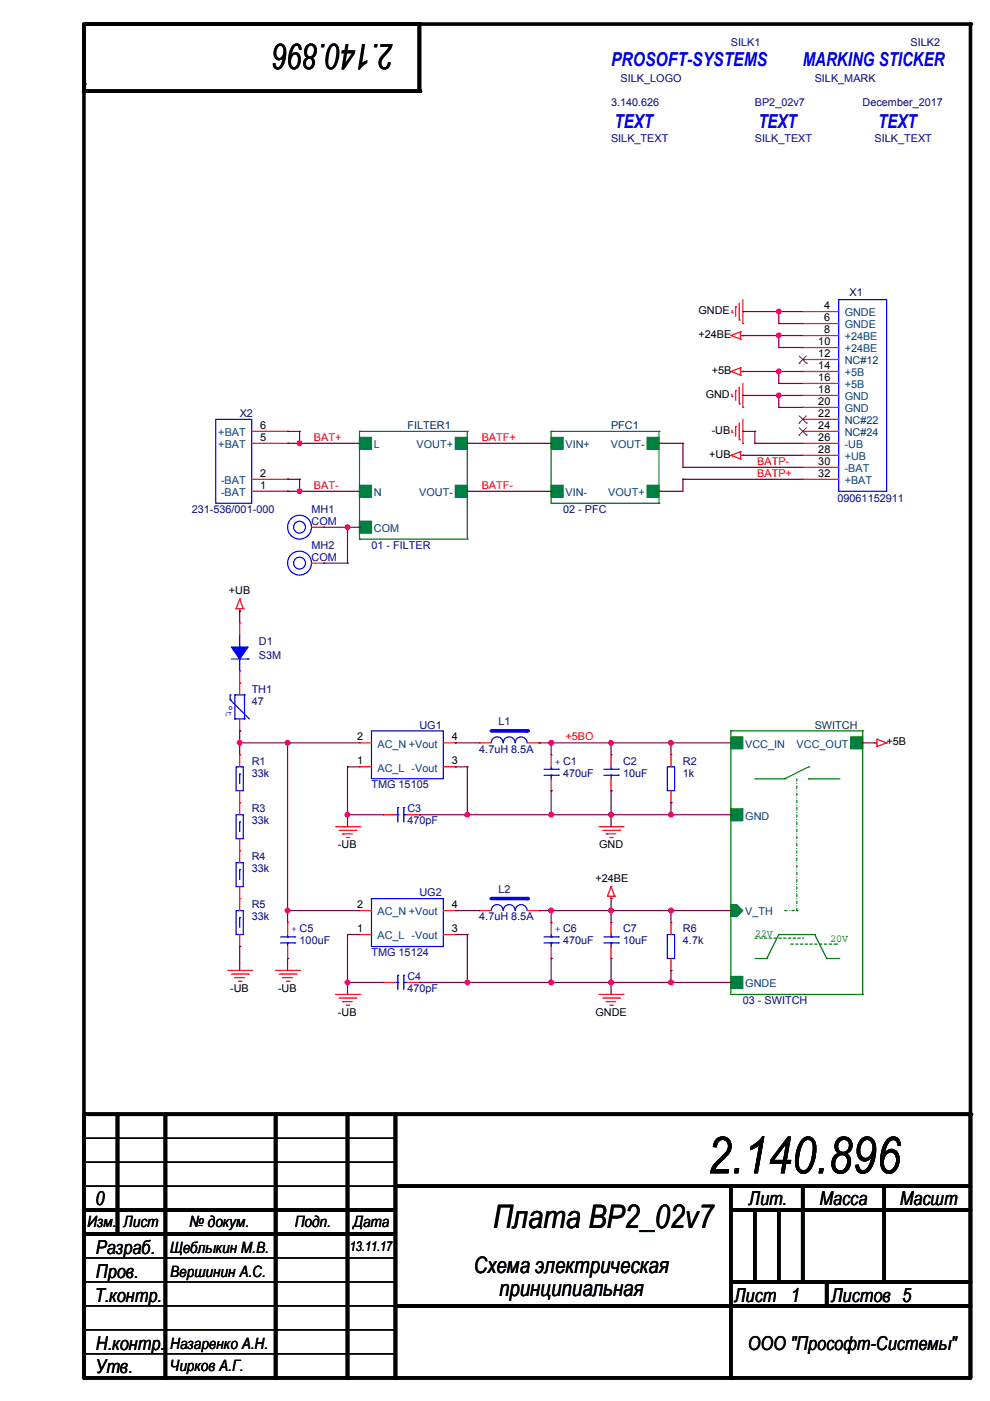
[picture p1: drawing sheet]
<svg xmlns="http://www.w3.org/2000/svg" width="210mm" height="297mm" viewBox="0 0 210 297" stroke-linecap="round" stroke-linejoin="round" font-family="sans-serif">
<g fill="none" stroke="#000" stroke-width=".76">
<path d="M17.8 5.1h188v287h-188v-286.7M88.9 5.1v14.2h-71.1M18.1 236.2h187.7M24.9 236.2v25.4M35.1 236.2v55.9M58.4 236.2v55.9M73.7 236.2v55.9M83.8 236.2v55.9M17.8 256.6h66M83.8 251.5h122M155 251.5v40.6M155 256.6h50.8"/>
<path d="M160 256.6v15.2M165.1 256.6v15.2M170.2 251.5v20.3M187.5 251.5v20.3M17.8 261.6h66M83.8 276.9h122M155 271.8h50.8M175.3 271.8v5.1"/>
</g>
<g fill="#000">
<circle cx="17.8" cy="17.8" r=".38"/>
<circle cx="17.8" cy="19.3" r=".38"/>
<circle cx="88.9" cy="5.1" r=".38"/>
<circle cx="88.9" cy="19.3" r=".38"/>
<circle cx="205.8" cy="5.1" r=".38"/>
<circle cx="17.8" cy="236.2" r=".38"/>
<circle cx="18.1" cy="236.2" r=".38"/>
<circle cx="205.8" cy="236.2" r=".38"/>
<circle cx="17.8" cy="256.6" r=".38"/>
<circle cx="83.8" cy="251.5" r=".38"/>
<circle cx="155" cy="256.6" r=".38"/>
<circle cx="17.8" cy="261.6" r=".38"/>
<circle cx="24.9" cy="261.6" r=".38"/>
<circle cx="83.8" cy="276.9" r=".38"/>
<circle cx="155" cy="271.8" r=".38"/>
<circle cx="160" cy="271.8" r=".38"/>
<circle cx="165.1" cy="271.8" r=".38"/>
<circle cx="170.2" cy="271.8" r=".38"/>
<circle cx="175.3" cy="276.9" r=".38"/>
<circle cx="187.5" cy="271.8" r=".38"/>
<circle cx="17.8" cy="292.1" r=".38"/>
<circle cx="35.1" cy="292.1" r=".38"/>
<circle cx="58.4" cy="292.1" r=".38"/>
<circle cx="73.7" cy="292.1" r=".38"/>
<circle cx="83.8" cy="292.1" r=".38"/>
<circle cx="155" cy="292.1" r=".38"/>
</g>
<g fill="none" stroke="#f00" stroke-width=".25">
<path d="M155 78.8h.1M155 71.1h.1M155 78.8l2 .7M155 71.1l2 .8M155.2 66.3h.1M155.2 65.8v.5M156 65h.1M156 65v2.1M156.7 67.8h.1M156.7 64.3v3.5M157 79.5h.1M157 78h.1"/>
<path d="M157 71.9h.1M157 70.4h.1M157 70.4v1.5M157 78v1.5M157 78.8h.5M157 78l-2 .8M157 71.1h.5M157 70.4l-2 .7M157.5 78.8h.1M157.5 71.1h.1M157.5 68.6h.1M157.5 63.5v5.1"/>
<path d="M155 96.5h.1M155 96.5l2 .8M155.2 91.7h.1M155.2 84.1h.1M155.2 83.6v.5M155.2 91.2v.5M156 90.4h.1M156 82.8h.1M156 82.8v2.1M156 90.4v2.1M156.7 93.2h.1M156.7 85.6h.1"/>
<path d="M156.7 82.1v3.5M156.7 89.7v3.5M157 97.3h.1M157 95.8h.1M157 95.8v1.5M157 96.5h.5M157 95.8l-2 .7M157.5 96.5h.1M157.5 94h.1M157.5 86.4h.1M157.5 81.3v5.1M157.5 88.9v5.1"/>
<path d="M66.1 111.8h2.5M68.6 111.8h.1M50.1 129.1h.1M50.1 129.1h1.5M50.8 129.6h.1M50.8 127h.1M50.8 129.1v.5M50.8 127l-.7 2.1M50.8 127l.8 2.1M51.6 129.1h.1M185.4 157.5h.1M185.4 157.5h.5"/>
<path d="M185.9 156.7h.1M185.9 158.3h.1M185.9 156.7v1.6M185.9 156.7l2.1 .8M188 157.5h.1M188 157.5l-2.1 .8M71.1 175.3h5.1M71.9 176h3.6M72.7 176.8h.1M72.7 176.8h2M73.4 177.6h.5M73.9 177.6h.1"/>
<path d="M75.5 176h.1M76.2 175.3h.1M127 175.3h5.1M127.8 176h3.5M128.5 176.8h.1M128.5 176.8h2.1M129.3 177.6h.5M129.8 177.6h.1M131.3 176h.1M132.1 175.3h.1M50.8 190.5h.1M50.8 190.5v2.6"/>
<path d="M50.8 198.1v2.6M128.8 190h.1M128.8 190h1.5M129.6 190.5h.1M129.6 188h.1M129.6 190v.5M129.6 188l-.8 2M129.6 188l.7 2M130.3 190h.1M48.3 205.8h5.1M49 206.5h3.6M49.8 207.3h.1"/>
<path d="M49.8 207.3h2M50.6 208h.5M50.8 200.7h.1M51.1 208h.1M52.6 206.5h.1M53.4 205.8h.1M58.4 205.8h5.1M59.2 206.5h3.6M60 207.3h.1M60 207.3h2M60.7 208h.5M61.2 208h.1"/>
<path d="M62.8 206.5h.1M63.5 205.8h.1M71.1 210.8h5.1M71.9 211.6h3.6M72.7 212.4h.1M72.7 212.4h2M73.4 213.1h.5M73.9 213.1h.1M75.5 211.6h.1M76.2 210.8h.1M127 210.8h5.1M127.8 211.6h3.5"/>
<path d="M128.5 212.4h.1M128.5 212.4h2.1M129.3 213.1h.5M129.8 213.1h.1M131.3 211.6h.1M132.1 210.8h.1"/>
</g>
<g fill="none" stroke="#000" stroke-width=".25">
<path d="M17.8 237h.1M17.8 236.5v.5M17.8 246.4h.1M17.8 241.3h.1M17.8 251.5h.1M17.8 246.4h66M17.8 241.3h66M17.8 251.5h66M17.8 276.9h.1M17.8 271.8h.1M17.8 266.7h.1M17.8 276.9h66"/>
<path d="M17.8 271.8h66M17.8 266.7h66M17.8 287h.1M17.8 282h.1M17.8 287h66M17.8 282h66"/>
</g>
<g fill="none" stroke="#00f" stroke-width=".25">
<path d="M50.1 193.1h1.5v5h-1.5zM50.8 194.6h.1M50.8 194.6v2"/>
<circle cx="63.5" cy="111.8" r="1.26"/>
<circle cx="63.5" cy="111.8" r="2.53"/>
</g>
<path d="M116.9 92.7h2.5v2.6h-2.5z" fill-rule="evenodd" fill="#008040"/>
<path d="M116.9 92.7h2.5v2.6h-2.5z" fill="none" stroke="#008040" stroke-width=".25"/>
<path d="M116.9 102.9h2.5v2.5h-2.5z" fill-rule="evenodd" fill="#008040"/>
<path d="M116.9 102.9h2.5v2.5h-2.5z" fill="none" stroke="#008040" stroke-width=".25"/>
<path d="M137.2 102.9h2.5v2.5h-2.5z" fill-rule="evenodd" fill="#008040"/>
<path d="M137.2 102.9h2.5v2.5h-2.5z" fill="none" stroke="#008040" stroke-width=".25"/>
<path d="M137.2 92.7h2.5v2.6h-2.5z" fill-rule="evenodd" fill="#008040"/>
<path d="M137.2 92.7h2.5v2.6h-2.5z" fill="none" stroke="#008040" stroke-width=".25"/>
<path d="M116.9 91.5h.1M116.9 91.5h22.8M116.9 91.5v15.2M139.7 91.5h.1M139.7 91.5v15.2M116.9 106.7h.1M116.9 106.7h22.8M139.7 106.7h.1" fill="none" stroke="#008000" stroke-width=".25"/>
<g fill="none" stroke="#00f" stroke-width=".25">
<path d="M49 139.7h3.6M50.8 137.2h.1M50.8 134.6v2.6M50.8 139.7v2.6M52.6 139.7h.1M50.8 142.3h.1M115.3 164.4h3.1M115.3 163.1h3.1M116.9 163.1h.1M116.9 164.4h.1M116.9 162.6v.5M116.9 164.4v.7"/>
<path d="M118.4 164.4h.1M118.4 163.1h.1"/>
</g>
<path d="M116.9 160h.1M116.9 167.7h.1M116.9 160v2.6M116.9 165.1v2.6" fill="none" stroke="#f00" stroke-width=".25"/>
<path d="M49 137.2h3.6l-1.8 2.5z" fill-rule="evenodd" fill="#00f"/>
<g fill="none" stroke="#00f" stroke-width=".25">
<path d="M177.8 63.5h10.2v40.7h-10.2zM45.7 88.9h7.7v17.8h-7.7zM49 137.2h3.6l-1.8 2.5zM48.8 148.4h.1M48.8 147.3h.1M48.8 148.4l4.1 4M48.8 147.3v1.1M49.8 152.4h.1M49.8 147.3h.1M49.8 147.3h2M49.8 152.4h2M49.8 147.3v5.1"/>
<path d="M51.8 147.3h.1M51.8 152.4h.1M51.8 147.3v5.1M50.1 162.6h1.5v5.1h-1.5zM50.1 172.7h1.5v5.1h-1.5zM50.8 164.1h.1M50.8 174.3h.1M50.8 164.1v2M50.8 174.3v2M83.8 172.7h.5M84.3 172.7h.1M84.3 171.2h.1"/>
<path d="M84.3 171.2v3.1M85.6 171.2h.1M85.6 172.7h.1M85.6 171.2v3.1M85.6 172.7h.8M128 164.4h3.1M128 163.1h3.1M129.6 163.1h.1M129.6 164.4h.1M129.6 162.6v.5M129.6 164.4v.7M131.1 164.4h.1"/>
<path d="M131.1 163.1h.1M141.5 162.6h1.5v5.1h-1.5zM59.5 199.9h3M59.5 198.6h3M61 198.6h.1M61 199.9h.1M61 198.1v.5M61 199.9v.8M62.5 199.9h.1M62.5 198.6h.1M78.8 190.5h15.2v10.2h-15.2zM128 199.9h3.1"/>
<path d="M128 198.6h3.1M129.6 198.6h.1M129.6 199.9h.1M129.6 198.1v.5M129.6 199.9v.8M131.1 199.9h.1M131.1 198.6h.1M141.5 198.1h1.5v5.1h-1.5zM83.8 208.3h.5M84.3 208.3h.1M84.3 206.8h.1M84.3 206.8v3"/>
<path d="M85.6 206.8h.1M85.6 208.3h.1M85.6 208.3h.8M85.6 206.8v3"/>
<circle cx="63.5" cy="119.4" r="1.26"/>
<circle cx="63.5" cy="119.4" r="2.53"/>
</g>
<g fill="none" stroke="#f00" stroke-width=".25">
<path d="M170.2 66.1h.1M170.2 68.6h.1M170.2 71.1h.1M170.2 73.7h.1M170.2 76.2h.1M170.2 78.8h.1M170.2 66.1h7.6M170.2 68.6h7.6M170.2 71.1h7.6M170.2 73.7h7.6M170.2 76.2h7.6M170.2 78.8h7.6"/>
<path d="M53.4 94h7.6M53.4 91.5h7.6M61 94h.1M61 91.5h.1M170.2 81.3h.1M170.2 83.8h.1M170.2 86.4h.1M170.2 88.9h.1M170.2 91.5h.1M170.2 94h.1M170.2 96.5h.1M170.2 99.1h.1"/>
<path d="M170.2 94h7.6M170.2 91.5h7.6M170.2 81.3h7.6M170.2 83.8h7.6M170.2 86.4h7.6M170.2 88.9h7.6M170.2 96.5h7.6M170.2 99.1h7.6M53.4 104.2h7.6M53.4 101.6h7.6M61 104.2h.1M61 101.6h.1"/>
<path d="M66.1 119.4h2.5M68.6 119.4h.1M170.2 101.6h.1M170.2 101.6h7.6M50.8 132.1h.1M50.8 132.1v2.5M50.8 144.8h.1M50.8 155h.1M50.8 142.3v5M50.8 152.4v2.6M50.8 170.2h.1M50.8 160h.1"/>
<path d="M50.8 160v2.6M50.8 167.7v5M50.8 177.8v2.6M81.3 172.7h.1M81.3 172.7h2.5M86.4 172.7h2.5M88.9 172.7h.1M129.6 160h.1M129.6 167.7h.1M129.6 160v2.6M129.6 165.1v2.6M142.3 160h.1"/>
<path d="M142.3 170.2h.1M142.3 160v2.6M142.3 167.7v2.5M50.8 180.4h.1M61 195.6h.1M61 195.6v2.5M76.2 193.1h.1M76.2 198.1h.1M76.2 193.1h2.6M76.2 198.1h2.6M94 193.1h2.5M94 198.1h2.5"/>
<path d="M96.5 193.1h.1M96.5 198.1h.1M129.6 195.6h.1M129.6 195.6v2.5M142.3 195.6h.1M142.3 195.6v2.5M61 203.2h.1M61 200.7v2.5M81.3 208.3h.1M81.3 208.3h2.5M86.4 208.3h2.5M88.9 208.3h.1"/>
<path d="M129.6 203.2h.1M129.6 200.7v2.5M142.3 205.8h.1M142.3 203.2v2.6"/>
</g>
<path d="M169.4 77h.1M169.4 75.5l1.6 1.5M171 75.5l-1.6 1.5M171 77h.1M169.4 89.7h.1M169.4 92.2h.1M169.4 88.2l1.6 1.5M169.4 90.7l1.6 1.5M171 88.2l-1.6 1.5M171 90.7l-1.6 1.5M171 89.7h.1M171 92.2h.1" fill="none" stroke="#804000" stroke-width=".21"/>
<g fill="none" stroke="#008000" stroke-width=".25">
<path d="M160 165.1h6.4M166.4 165.1h.1M171.5 165.1h.1M171.5 162.6h.1M171.5 165.1h6.6M171.5 162.6l-5.1 2.5M165.1 198.1h.1M165.1 198.1l-2.5 5.1M165.1 198.1h7.6M172.7 198.1h.1M172.7 198.1l2.6 5.1M160 203.2h2.6"/>
<path d="M162.6 203.2h.1M175.3 203.2h.1M175.3 203.2h2.5M177.8 203.2h.1"/>
</g>
<path d="M168.9 165.1v28M166.4 193.1h2.5M168.9 193.1h.1" fill="none" stroke="#008000" stroke-width=".25" stroke-dasharray=".5 .5 0 .5"/>
<path d="M160 198.9h10.2M170.2 198.9h.1M167.7 200.2h9.6M177.3 200.2h.1" fill="none" stroke="#008000" stroke-width=".25" stroke-dasharray=".5 .5"/>
<path d="M155 156.2h2.5v2.6h-2.5z" fill-rule="evenodd" fill="#008040"/>
<path d="M155 156.2h2.5v2.6h-2.5z" fill="none" stroke="#008040" stroke-width=".25"/>
<path d="M155 207h2.5v2.6h-2.5z" fill-rule="evenodd" fill="#008040"/>
<path d="M155 207h2.5v2.6h-2.5z" fill="none" stroke="#008040" stroke-width=".25"/>
<path d="M180.4 156.2h2.5v2.6h-2.5z" fill-rule="evenodd" fill="#008040"/>
<path d="M180.4 156.2h2.5v2.6h-2.5z" fill="none" stroke="#008040" stroke-width=".25"/>
<path d="M155 191.8h1.2l1.3 1.3-1.3 1.2h-1.2z" fill-rule="evenodd" fill="#008040"/>
<path d="M155 191.8h1.2l1.3 1.3-1.3 1.2h-1.2z" fill="none" stroke="#008040" stroke-width=".25"/>
<path d="M155 171.5h2.5v2.5h-2.5z" fill-rule="evenodd" fill="#008040"/>
<path d="M155 171.5h2.5v2.5h-2.5z" fill="none" stroke="#008040" stroke-width=".25"/>
<path d="M155 155h.1M155 155h27.9M155 155v55.8M182.9 155h.1M182.9 155v55.8M155 210.8h.1M155 210.8h27.9M182.9 210.8h.1" fill="none" stroke="#008000" stroke-width=".25"/>
<path d="M104.2 157.5a1.27 1.27 0 0 1 1.2-1.3 1.27 1.27 0 0 1 1.3 1.3 1.27 1.27 0 0 1 1.3-1.3 1.27 1.27 0 0 1 1.2 1.3 1.26 1.26 0 0 1 1.3-1.3 1.26 1.26 0 0 1 1.3 1.3M50.1 182.9h1.5v5.1h-1.5zM50.8 184.4h.1M50.8 184.4v2.1M115.3 199.9h3.1M115.3 198.6h3.1M116.9 198.6h.1M116.9 199.9h.1M116.9 198.1v.5M116.9 199.9v.8M118.4 199.9h.1M118.4 198.6h.1" fill="none" stroke="#00f" stroke-width=".25"/>
<path d="M50.8 190.5h.1M50.8 180.4h.1M50.8 180.4v2.5M50.8 188v2.5M116.9 195.6h.1M116.9 195.6v2.5M116.9 203.2h.1M116.9 200.7v2.5" fill="none" stroke="#f00" stroke-width=".25"/>
<path d="M104.2 155h7.6" fill="none" stroke="#00f" stroke-width=".76"/>
<circle cx="111.8" cy="155" r=".38" fill="#00f"/>
<path d="M76.2 157.5h.1M76.2 157.5h2.6M94 157.5h2.5M96.5 157.5h.1M101.6 157.5h.1M101.6 157.5h2.6M111.8 157.5h2.5M114.3 157.5h.1M76.2 162.6h.1M76.2 162.6h2.6M94 162.6h2.5M96.5 162.6h.1" fill="none" stroke="#f00" stroke-width=".25"/>
<path d="M78.8 155h15.2v10.1h-15.2zM104.2 193.1a1.27 1.27 0 0 1 1.2-1.3 1.27 1.27 0 0 1 1.3 1.3 1.27 1.27 0 0 1 1.3-1.3 1.27 1.27 0 0 1 1.2 1.3 1.26 1.26 0 0 1 1.3-1.3 1.26 1.26 0 0 1 1.3 1.3" fill="none" stroke="#00f" stroke-width=".25"/>
<path d="M104.2 190.5h7.6" fill="none" stroke="#00f" stroke-width=".76"/>
<circle cx="111.8" cy="190.5" r=".38" fill="#00f"/>
<path d="M101.6 193.1h.1M101.6 193.1h2.6M111.8 193.1h2.5M114.3 193.1h.1" fill="none" stroke="#f00" stroke-width=".25"/>
<path d="M96.5 92.7h2.6v2.6h-2.6z" fill-rule="evenodd" fill="#008040"/>
<path d="M96.5 92.7h2.6v2.6h-2.6z" fill="none" stroke="#008040" stroke-width=".25"/>
<path d="M76.2 92.7h2.6v2.6h-2.6z" fill-rule="evenodd" fill="#008040"/>
<path d="M76.2 92.7h2.6v2.6h-2.6z" fill="none" stroke="#008040" stroke-width=".25"/>
<path d="M76.2 102.9h2.6v2.5h-2.6z" fill-rule="evenodd" fill="#008040"/>
<path d="M76.2 102.9h2.6v2.5h-2.6z" fill="none" stroke="#008040" stroke-width=".25"/>
<path d="M96.5 102.9h2.6v2.5h-2.6z" fill-rule="evenodd" fill="#008040"/>
<path d="M96.5 102.9h2.6v2.5h-2.6z" fill="none" stroke="#008040" stroke-width=".25"/>
<path d="M76.2 110.5h2.6v2.6h-2.6z" fill-rule="evenodd" fill="#008040"/>
<path d="M76.2 110.5h2.6v2.6h-2.6z" fill="none" stroke="#008040" stroke-width=".25"/>
<path d="M76.2 91.5h.1M76.2 91.5h22.9M76.2 91.5v22.8M99.1 91.5h.1M99.1 91.5v22.8M76.2 114.3h.1M76.2 114.3h22.9M99.1 114.3h.1" fill="none" stroke="#008000" stroke-width=".25"/>
<path d="M61 94h.1M61 94h2.5" fill="none" stroke="#800040" stroke-width=".25"/>
<circle cx="63.5" cy="94" r=".5" fill="#f0f"/>
<circle cx="63.5" cy="94" r=".5" fill="none" stroke="#f0f" stroke-width=".25"/>
<g fill="none" stroke="#800040" stroke-width=".25">
<path d="M157.5 78.8h.1M157.5 78.8h12.7M165.1 78.8h.1M165.1 78.8v2.5M61 91.5h.1M61 91.5h2.5M157.5 91.5h.1M157.5 96.5h.1M157.5 91.5h2.5M157.5 96.5h12.7M160 91.5h.1M160 94h.1"/>
<path d="M160 91.5v2.5M160 94h10.2M165.1 81.3h.1M165.1 81.3h5.1M61 101.6h.1M61 104.2h.1M61 101.6h2.5M63.5 101.6h.1M63.5 101.6v2.6h-2.5"/>
</g>
<circle cx="165.1" cy="78.7" r=".5" fill="#f0f"/>
<circle cx="165.1" cy="78.7" r=".5" fill="none" stroke="#f0f" stroke-width=".25"/>
<path d="M157.5 83.8h.1M157.5 83.8h7.6M165.1 86.4h.1M165.1 83.8h.1M165.1 86.4h5.1M165.1 83.8v2.6" fill="none" stroke="#800040" stroke-width=".25"/>
<circle cx="165.1" cy="83.8" r=".5" fill="#f0f"/>
<circle cx="165.1" cy="83.8" r=".5" fill="none" stroke="#f0f" stroke-width=".25"/>
<path d="M157.5 66.1h.1M157.5 66.1h7.6M165.1 68.6h.1M165.1 66.1h.1M165.1 68.6h5.1M165.1 66.1v2.5M165.1 83.8h.1M165.1 83.8h5.1" fill="none" stroke="#800040" stroke-width=".25"/>
<circle cx="165.1" cy="66" r=".5" fill="#f0f"/>
<circle cx="165.1" cy="66" r=".5" fill="none" stroke="#f0f" stroke-width=".25"/>
<path d="M157.5 71.1h.1M157.5 71.1h7.6M165.1 66.1h.1M165.1 66.1h5.1" fill="none" stroke="#800040" stroke-width=".25"/>
<circle cx="165.1" cy="71.1" r=".5" fill="#f0f"/>
<circle cx="165.1" cy="71.1" r=".5" fill="none" stroke="#f0f" stroke-width=".25"/>
<g fill="none" stroke="#800040" stroke-width=".25">
<path d="M165.1 73.7h.1M165.1 71.1h.1M165.1 73.7h5.1M165.1 71.1v2.6M165.1 71.1h5.1M96.5 157.5h.1M96.5 157.5h5.1M96.5 162.6h.1M96.5 162.6h2.6M99.1 162.6h.1M99.1 172.7h.1M99.1 162.6v10.1"/>
<path d="M99.1 172.7h17.8"/>
</g>
<circle cx="116.8" cy="172.7" r=".5" fill="#f0f"/>
<circle cx="116.8" cy="172.7" r=".5" fill="none" stroke="#f0f" stroke-width=".25"/>
<circle cx="99.1" cy="172.7" r=".5" fill="#f0f"/>
<circle cx="99.1" cy="172.7" r=".5" fill="none" stroke="#f0f" stroke-width=".25"/>
<path d="M96.5 193.1h.1M96.5 198.1h.1M96.5 193.1h5.1M96.5 198.1h2.6M99.1 198.1h.1M99.1 198.1v10.2M99.1 208.3h.1M99.1 208.3h17.8" fill="none" stroke="#800040" stroke-width=".25"/>
<circle cx="116.8" cy="208.3" r=".5" fill="#f0f"/>
<circle cx="116.8" cy="208.3" r=".5" fill="none" stroke="#f0f" stroke-width=".25"/>
<circle cx="99.1" cy="208.3" r=".5" fill="#f0f"/>
<circle cx="99.1" cy="208.3" r=".5" fill="none" stroke="#f0f" stroke-width=".25"/>
<path d="M114.3 157.5h.1M114.3 157.5h2.6M182.9 157.5h.1M182.9 157.5h2.5M114.3 193.1h.1M114.3 193.1h2.6M129.6 193.1h.1M129.6 190.5h.1M129.6 190.5v5.1M129.6 203.2h.1M129.6 203.2v5.1" fill="none" stroke="#800040" stroke-width=".25"/>
<circle cx="116.8" cy="157.5" r=".5" fill="#f0f"/>
<circle cx="116.8" cy="157.5" r=".5" fill="none" stroke="#f0f" stroke-width=".25"/>
<path d="M116.9 157.5h.1M116.9 157.5h12.7M116.9 167.7h.1M116.9 172.7h.1M116.9 167.7v5M116.9 172.7h12.7M129.6 167.7h.1M129.6 172.7h.1M129.6 167.7v7.6M116.9 193.1h.1M116.9 193.1v2.5" fill="none" stroke="#800040" stroke-width=".25"/>
<circle cx="116.8" cy="193" r=".5" fill="#f0f"/>
<circle cx="116.8" cy="193" r=".5" fill="none" stroke="#f0f" stroke-width=".25"/>
<path d="M144.8 101.6h.1M144.8 101.6h25.4M116.9 157.5h.1M116.9 157.5v2.5M129.6 157.5h.1M129.6 157.5v2.5M129.6 157.5h12.7M116.9 203.2h.1M116.9 208.3h.1M116.9 203.2v5.1M116.9 208.3h12.7" fill="none" stroke="#800040" stroke-width=".25"/>
<circle cx="142.2" cy="157.5" r=".5" fill="#f0f"/>
<circle cx="142.2" cy="157.5" r=".5" fill="none" stroke="#f0f" stroke-width=".25"/>
<circle cx="129.5" cy="157.5" r=".5" fill="#f0f"/>
<circle cx="129.5" cy="157.5" r=".5" fill="none" stroke="#f0f" stroke-width=".25"/>
<path d="M129.6 172.7h.1M129.6 172.7h12.7" fill="none" stroke="#800040" stroke-width=".25"/>
<circle cx="142.2" cy="172.7" r=".5" fill="#f0f"/>
<circle cx="142.2" cy="172.7" r=".5" fill="none" stroke="#f0f" stroke-width=".25"/>
<circle cx="129.5" cy="172.7" r=".5" fill="#f0f"/>
<circle cx="129.5" cy="172.7" r=".5" fill="none" stroke="#f0f" stroke-width=".25"/>
<path d="M142.3 157.5h.1M142.3 157.5v2.5M142.3 157.5h12.7M129.6 208.3h.1M129.6 208.3h12.7" fill="none" stroke="#800040" stroke-width=".25"/>
<circle cx="142.2" cy="208.3" r=".5" fill="#f0f"/>
<circle cx="142.2" cy="208.3" r=".5" fill="none" stroke="#f0f" stroke-width=".25"/>
<circle cx="129.5" cy="208.3" r=".5" fill="#f0f"/>
<circle cx="129.5" cy="208.3" r=".5" fill="none" stroke="#f0f" stroke-width=".25"/>
<path d="M63.5 94h.1M63.5 94h12.7M63.5 104.2h.1M63.5 104.2h12.7M73.7 162.6h.1M73.7 162.6h2.5M142.3 193.1h.1M142.3 193.1v2.5" fill="none" stroke="#800040" stroke-width=".25"/>
<circle cx="63.5" cy="104.1" r=".5" fill="#f0f"/>
<circle cx="63.5" cy="104.1" r=".5" fill="none" stroke="#f0f" stroke-width=".25"/>
<path d="M63.5 91.5h.1M63.5 91.5v2.5M73.7 162.6h.1M73.7 172.7h.1M73.7 162.6v10.1M73.7 172.7h7.6M73.7 198.1h.1M73.7 198.1v10.2" fill="none" stroke="#800040" stroke-width=".25"/>
<circle cx="73.7" cy="172.7" r=".5" fill="#f0f"/>
<circle cx="73.7" cy="172.7" r=".5" fill="none" stroke="#f0f" stroke-width=".25"/>
<path d="M144.8 101.6h.1M144.8 101.6v2.6M61 157.5v35.6M73.7 172.7h.1M73.7 172.7v2.6M88.9 172.7h.1M88.9 172.7h10.2M61 193.1h.1M73.7 198.1h.1M73.7 198.1h2.5" fill="none" stroke="#800040" stroke-width=".25"/>
<circle cx="61" cy="193" r=".5" fill="#f0f"/>
<circle cx="61" cy="193" r=".5" fill="none" stroke="#f0f" stroke-width=".25"/>
<path d="M50.8 157.5h.1M50.8 157.5h10.2M50.8 200.7h.1M50.8 200.7v5.1" fill="none" stroke="#800040" stroke-width=".25"/>
<circle cx="61" cy="157.5" r=".5" fill="#f0f"/>
<circle cx="61" cy="157.5" r=".5" fill="none" stroke="#f0f" stroke-width=".25"/>
<circle cx="50.8" cy="157.5" r=".5" fill="#f0f"/>
<circle cx="50.8" cy="157.5" r=".5" fill="none" stroke="#f0f" stroke-width=".25"/>
<g fill="none" stroke="#800040" stroke-width=".25">
<path d="M50.8 129.6h.1M50.8 129.6v2.5M50.8 157.5h.1M50.8 155h.1M50.8 155v5M61 157.5h.1M61 157.5h15.2M142.3 170.2h.1M142.3 170.2v2.5M61 193.1h.1M61 193.1h15.2M129.6 193.1h.1"/>
<path d="M129.6 193.1h12.7"/>
</g>
<circle cx="142.2" cy="193" r=".5" fill="#f0f"/>
<circle cx="142.2" cy="193" r=".5" fill="none" stroke="#f0f" stroke-width=".25"/>
<circle cx="129.5" cy="193" r=".5" fill="#f0f"/>
<circle cx="129.5" cy="193" r=".5" fill="none" stroke="#f0f" stroke-width=".25"/>
<g fill="none" stroke="#800040" stroke-width=".25">
<path d="M99.1 94h.1M99.1 94h17.8M139.7 94h.1M139.7 94h5.1M144.8 94h.1M144.8 99.1h.1M144.8 94v5.1M144.8 99.1h25.4M99.1 104.2h.1M99.1 104.2h17.8M139.7 104.2h.1M139.7 104.2h5.1"/>
<path d="M142.3 172.7h.1M142.3 172.7h12.7M61 193.1h.1M61 193.1v2.5M116.9 193.1h.1M116.9 193.1h12.7M142.3 193.1h.1M142.3 193.1h12.7M61 203.2h.1M61 203.2v2.6M73.7 208.3h.1M73.7 208.3h7.6"/>
<path d="M129.6 208.3h.1M129.6 208.3v2.5M142.3 205.8h.1M142.3 208.3h.1M142.3 205.8v2.5M142.3 208.3h12.7"/>
</g>
<circle cx="73.7" cy="208.3" r=".5" fill="#f0f"/>
<circle cx="73.7" cy="208.3" r=".5" fill="none" stroke="#f0f" stroke-width=".25"/>
<path d="M68.6 111.8h5.1M68.6 119.4h5.1M73.7 111.8h.1M73.7 119.4h.1M73.7 111.8v7.6M73.7 208.3h.1M73.7 208.3v2.5M88.9 208.3h.1M88.9 208.3h10.2" fill="none" stroke="#800040" stroke-width=".25"/>
<circle cx="73.7" cy="111.8" r=".5" fill="#f0f"/>
<circle cx="73.7" cy="111.8" r=".5" fill="none" stroke="#f0f" stroke-width=".25"/>
<path d="M73.7 111.8h2.5M76.2 111.8h.1" fill="none" stroke="#800040" stroke-width=".25"/>
<circle cx="63.5" cy="94" r=".5" fill="#f0f"/>
<circle cx="63.5" cy="94" r=".5" fill="none" stroke="#f0f" stroke-width=".25"/>
<circle cx="165.1" cy="78.7" r=".5" fill="#f0f"/>
<circle cx="165.1" cy="78.7" r=".5" fill="none" stroke="#f0f" stroke-width=".25"/>
<circle cx="165.1" cy="83.8" r=".5" fill="#f0f"/>
<circle cx="165.1" cy="83.8" r=".5" fill="none" stroke="#f0f" stroke-width=".25"/>
<circle cx="165.1" cy="66" r=".5" fill="#f0f"/>
<circle cx="165.1" cy="66" r=".5" fill="none" stroke="#f0f" stroke-width=".25"/>
<circle cx="165.1" cy="71.1" r=".5" fill="#f0f"/>
<circle cx="165.1" cy="71.1" r=".5" fill="none" stroke="#f0f" stroke-width=".25"/>
<circle cx="116.8" cy="172.7" r=".5" fill="#f0f"/>
<circle cx="116.8" cy="172.7" r=".5" fill="none" stroke="#f0f" stroke-width=".25"/>
<circle cx="99.1" cy="172.7" r=".5" fill="#f0f"/>
<circle cx="99.1" cy="172.7" r=".5" fill="none" stroke="#f0f" stroke-width=".25"/>
<circle cx="116.8" cy="208.3" r=".5" fill="#f0f"/>
<circle cx="116.8" cy="208.3" r=".5" fill="none" stroke="#f0f" stroke-width=".25"/>
<circle cx="99.1" cy="208.3" r=".5" fill="#f0f"/>
<circle cx="99.1" cy="208.3" r=".5" fill="none" stroke="#f0f" stroke-width=".25"/>
<circle cx="116.8" cy="157.5" r=".5" fill="#f0f"/>
<circle cx="116.8" cy="157.5" r=".5" fill="none" stroke="#f0f" stroke-width=".25"/>
<circle cx="116.8" cy="193" r=".5" fill="#f0f"/>
<circle cx="116.8" cy="193" r=".5" fill="none" stroke="#f0f" stroke-width=".25"/>
<circle cx="142.2" cy="157.5" r=".5" fill="#f0f"/>
<circle cx="142.2" cy="157.5" r=".5" fill="none" stroke="#f0f" stroke-width=".25"/>
<circle cx="129.5" cy="157.5" r=".5" fill="#f0f"/>
<circle cx="129.5" cy="157.5" r=".5" fill="none" stroke="#f0f" stroke-width=".25"/>
<circle cx="142.2" cy="172.7" r=".5" fill="#f0f"/>
<circle cx="142.2" cy="172.7" r=".5" fill="none" stroke="#f0f" stroke-width=".25"/>
<circle cx="129.5" cy="172.7" r=".5" fill="#f0f"/>
<circle cx="129.5" cy="172.7" r=".5" fill="none" stroke="#f0f" stroke-width=".25"/>
<circle cx="142.2" cy="208.3" r=".5" fill="#f0f"/>
<circle cx="142.2" cy="208.3" r=".5" fill="none" stroke="#f0f" stroke-width=".25"/>
<circle cx="129.5" cy="208.3" r=".5" fill="#f0f"/>
<circle cx="129.5" cy="208.3" r=".5" fill="none" stroke="#f0f" stroke-width=".25"/>
<circle cx="63.5" cy="104.1" r=".5" fill="#f0f"/>
<circle cx="63.5" cy="104.1" r=".5" fill="none" stroke="#f0f" stroke-width=".25"/>
<circle cx="73.7" cy="172.7" r=".5" fill="#f0f"/>
<circle cx="73.7" cy="172.7" r=".5" fill="none" stroke="#f0f" stroke-width=".25"/>
<circle cx="61" cy="193" r=".5" fill="#f0f"/>
<circle cx="61" cy="193" r=".5" fill="none" stroke="#f0f" stroke-width=".25"/>
<circle cx="61" cy="157.5" r=".5" fill="#f0f"/>
<circle cx="61" cy="157.5" r=".5" fill="none" stroke="#f0f" stroke-width=".25"/>
<circle cx="50.8" cy="157.5" r=".5" fill="#f0f"/>
<circle cx="50.8" cy="157.5" r=".5" fill="none" stroke="#f0f" stroke-width=".25"/>
<circle cx="142.2" cy="193" r=".5" fill="#f0f"/>
<circle cx="142.2" cy="193" r=".5" fill="none" stroke="#f0f" stroke-width=".25"/>
<circle cx="129.5" cy="193" r=".5" fill="#f0f"/>
<circle cx="129.5" cy="193" r=".5" fill="none" stroke="#f0f" stroke-width=".25"/>
<circle cx="73.7" cy="208.3" r=".5" fill="#f0f"/>
<circle cx="73.7" cy="208.3" r=".5" fill="none" stroke="#f0f" stroke-width=".25"/>
<circle cx="73.7" cy="111.8" r=".5" fill="#f0f"/>
<circle cx="73.7" cy="111.8" r=".5" fill="none" stroke="#f0f" stroke-width=".25"/>
<text font-size="10.9" x="150" y="248.8">2.140.896</text>
<text font-size="7.4" x="83.6" y="9.3" transform="rotate(-180 83.6 9.3)">2.140.896</text>
<text font-size="6.9" x="104.5" y="260.3">Плата BP2_02v7</text>
<g font-size="4.8">
<text x="100.5" y="269.9">Схема электрическая</text>
<text x="105.8" y="274.8">принципиальная</text>
</g>
<g font-size="4.1" fill="#00f">
<text x="129.6" y="13.9">PROSOFT-SYSTEMS</text>
<text x="170.2" y="13.9">MARKING STICKER</text>
<text x="130.3" y="27.1">TEXT</text>
<text x="160.8" y="27.1">TEXT</text>
<text x="186.2" y="27.1">TEXT</text>
</g>
<g font-size="4.1">
<text x="20.3" y="255.5">0</text>
<text x="158.8" y="255.5">Лит.</text>
<text x="173.8" y="255.5">Масса</text>
<text x="190.8" y="255.5">Масшт</text>
<text x="20.3" y="265.9">Разраб.</text>
<text x="20.3" y="271">Пров.</text>
<text x="20.1" y="276.1">Т.контр.</text>
<text x="155.7" y="276.1">Лист</text>
<text x="167.7" y="276.1">1</text>
<text x="176.3" y="276.1">Листов 5</text>
<text x="20.3" y="286.2">Н.контр.</text>
<text x="158.6" y="286.2">ООО &quot;Прософт-Системы&quot;</text>
<text x="20.3" y="291">Утв.</text>
</g>
<g font-size="3.3">
<text x="18.6" y="260.1">Изм.</text>
<text x="26.2" y="260.1">Лист</text>
<text x="40.2" y="260.1">№ докум.</text>
<text x="62.5" y="260.1">Подп.</text>
<text x="75" y="260.1">Дата</text>
<text x="36.1" y="265.7">Щеблыкин М.В.</text>
<text x="36.1" y="270.8">Вершинин А.С.</text>
<text x="36.1" y="286">Назаренко А.Н.</text>
<text x="36.1" y="290.6">Чирков А.Г.</text>
</g>
<text font-size="2.8" x="74.2" y="265.3">13.11.17</text>
<g font-size="2.3" fill="#000080">
<text x="155" y="9.7">SILK1</text>
<text x="193.1" y="9.7">SILK2</text>
<text x="131.6" y="17.3">SILK_LOGO</text>
<text x="172.7" y="17.3">SILK_MARK</text>
<text x="129.6" y="22.4">3.140.626</text>
<text x="160" y="22.4">BP2_02v7</text>
<text x="182.9" y="22.4">December_2017</text>
<text x="129.6" y="30">SILK_TEXT</text>
<text x="160" y="30">SILK_TEXT</text>
<text x="185.4" y="30">SILK_TEXT</text>
<text x="180.1" y="62.8">X1</text>
<text x="50.8" y="88.4">X2</text>
<text x="177.6" y="106.5">09061152911</text>
<text x="40.7" y="108.8">231-536/001-000</text>
<text x="66.1" y="111.3">COM</text>
<text x="66.1" y="108.8">MH1</text>
<text x="119.4" y="108.8">02 - PFC</text>
<text x="66.1" y="118.9">COM</text>
<text x="66.1" y="116.4">MH2</text>
<text x="78.8" y="116.4">01 - FILTER</text>
<text x="54.9" y="136.7">D1</text>
<text x="54.9" y="139.7">S3M</text>
<text x="53.4" y="146.9">TH1</text>
<text x="53.4" y="149.4">47</text>
<text x="88.9" y="154.5">UG1</text>
<text x="105.7" y="153.7">L1</text>
<text x="101.6" y="159.6">4.7uH 8.5A</text>
<text x="53.4" y="162.1">R1</text>
<text x="53.4" y="164.6">33k</text>
<text x="78.8" y="167.2">TMG 15105</text>
<text x="119.4" y="164.6">470uF</text>
<text x="132.1" y="162.1">C2</text>
<text x="132.1" y="164.6">10uF</text>
<text x="144.8" y="162.1">R2</text>
<text x="144.8" y="164.6">1k</text>
<text x="53.4" y="172.3">R3</text>
<text x="86.4" y="172.3">C3</text>
<text x="53.4" y="174.8">33k</text>
<text x="86.4" y="174.8">470pF</text>
<text x="53.4" y="182.4">R4</text>
<text x="53.4" y="185">33k</text>
<text x="88.9" y="190">UG2</text>
<text x="105.7" y="189.3">L2</text>
<text x="53.4" y="192.6">R5</text>
<text x="53.4" y="195.1">33k</text>
<text x="101.6" y="195.1">4.7uH 8.5A</text>
<text x="132.1" y="197.7">C7</text>
<text x="144.8" y="197.7">R6</text>
<text x="63.5" y="200.2">100uF</text>
<text x="78.8" y="202.7">TMG 15124</text>
<text x="119.4" y="200.2">470uF</text>
<text x="132.1" y="200.2">10uF</text>
<text x="144.8" y="200.2">4.7k</text>
<text x="86.4" y="207.8">C4</text>
<text x="86.4" y="210.4">470pF</text>
<text x="157.5" y="212.9">03 - SWITCH</text>
</g>
<g font-size="2.3">
<text x="174.8" y="65.5">4</text>
<text x="148.1" y="71.7">+24BE</text>
<text x="148.1" y="66.6">GNDE</text>
<text x="174.8" y="68.1">6</text>
<text x="174.8" y="70.6">8</text>
<text x="173.5" y="73.2">10</text>
<text x="173.5" y="75.7">12</text>
<text x="150.9" y="79.3">+5B</text>
<text x="173.5" y="78.2">14</text>
<text x="173.5" y="80.8">16</text>
<text x="173.5" y="83.3">18</text>
<text x="149.6" y="84.4">GND</text>
<text x="173.5" y="85.9">20</text>
<text x="173.5" y="88.4">22</text>
<text x="55.1" y="93.5">5</text>
<text x="55.1" y="90.9">6</text>
<text x="150.9" y="92">-UB</text>
<text x="173.5" y="90.9">24</text>
<text x="173.5" y="93.5">26</text>
<text x="55.1" y="101.1">2</text>
<text x="150.4" y="97.1">+UB</text>
<text x="173.5" y="96">28</text>
<text x="173.5" y="98.6">30</text>
<text x="173.5" y="101.1">32</text>
<text x="55.1" y="103.6">1</text>
<text x="48.5" y="126">+UB</text>
<text x="75.7" y="157">2</text>
<text x="95.8" y="157">4</text>
<text x="188" y="158">+5B</text>
<text x="75.7" y="162.1">1</text>
<text x="95.8" y="162.1">3</text>
<text x="71.6" y="179.9">-UB</text>
<text x="127" y="179.9">GND</text>
<text x="126.3" y="187">+24BE</text>
<text x="75.7" y="192.5">2</text>
<text x="75.7" y="197.6">1</text>
<text x="95.8" y="192.5">4</text>
<text x="95.8" y="197.6">3</text>
<text x="48.8" y="210.4">-UB</text>
<text x="58.9" y="210.4">-UB</text>
<text x="71.6" y="215.4">-UB</text>
<text x="126.3" y="215.4">GNDE</text>
</g>
<g font-size="2.3" fill="#004080">
<text x="179.1" y="67.1">GNDE</text>
<text x="179.1" y="69.6">GNDE</text>
<text x="179.1" y="72.2">+24BE</text>
<text x="179.1" y="74.7">+24BE</text>
<text x="179.1" y="77.3">NC#12</text>
<text x="179.1" y="79.8">+5B</text>
<text x="179.1" y="82.3">+5B</text>
<text x="179.1" y="84.9">GND</text>
<text x="179.1" y="87.4">GND</text>
<text x="179.1" y="90">NC#22</text>
<text x="46.3" y="95">+BAT</text>
<text x="46.3" y="92.5">+BAT</text>
<text x="79.3" y="95">L</text>
<text x="88.3" y="95">VOUT+</text>
<text x="119.9" y="95">VIN+</text>
<text x="129.5" y="95">VOUT-</text>
<text x="179.1" y="92.5">NC#24</text>
<text x="179.1" y="95">-UB</text>
<text x="179.1" y="97.6">+UB</text>
<text x="179.1" y="100.1">-BAT</text>
<text x="46.9" y="105.2">-BAT</text>
<text x="46.9" y="102.7">-BAT</text>
<text x="79.3" y="105.2">N</text>
<text x="88.9" y="105.2">VOUT-</text>
<text x="119.9" y="105.2">VIN-</text>
<text x="129" y="105.2">VOUT+</text>
<text x="179.1" y="102.7">+BAT</text>
<text x="79.3" y="112.8">COM</text>
<text x="80" y="158.5">AC_N +Vout</text>
<text x="158" y="158.5">VCC_IN</text>
<text x="168.9" y="158.5">VCC_OUT</text>
<text x="80" y="163.6">AC_L -Vout</text>
<text x="158" y="173.8">GND</text>
<text x="80" y="194.1">AC_N +Vout</text>
<text x="158" y="194.1">V_TH</text>
<text x="80" y="199.2">AC_L -Vout</text>
<text x="158" y="209.3">GNDE</text>
</g>
<g font-size="2.3" fill="#f00">
<text x="66.6" y="93.5">BAT+</text>
<text x="102.1" y="93.5">BATF+</text>
<text x="160.5" y="101.1">BATP+</text>
<text x="160.5" y="98.6">BATP-</text>
<text x="66.6" y="103.7">BAT-</text>
<text x="102.1" y="103.7">BATF-</text>
<text x="119.9" y="157">+5BO</text>
</g>
<g font-size="2.3" fill="#004040">
<text x="86.4" y="91">FILTER1</text>
<text x="129.6" y="91">PFC1</text>
<text x="172.7" y="154.5">SWITCH</text>
</g>
<g font-size="2.3" fill="#00f">
<text x="47.9" y="149.4" transform="rotate(90 47.9 149.4)">°t</text>
<text x="117.6" y="162.1">+ C1</text>
<text x="61.7" y="197.7">+ C5</text>
<text x="117.6" y="197.7">+ C6</text>
</g>
<g font-size="2.3" fill="#008000">
<text x="160" y="198.7">22V</text>
<text x="176" y="199.7">20V</text>
</g>
</svg>
